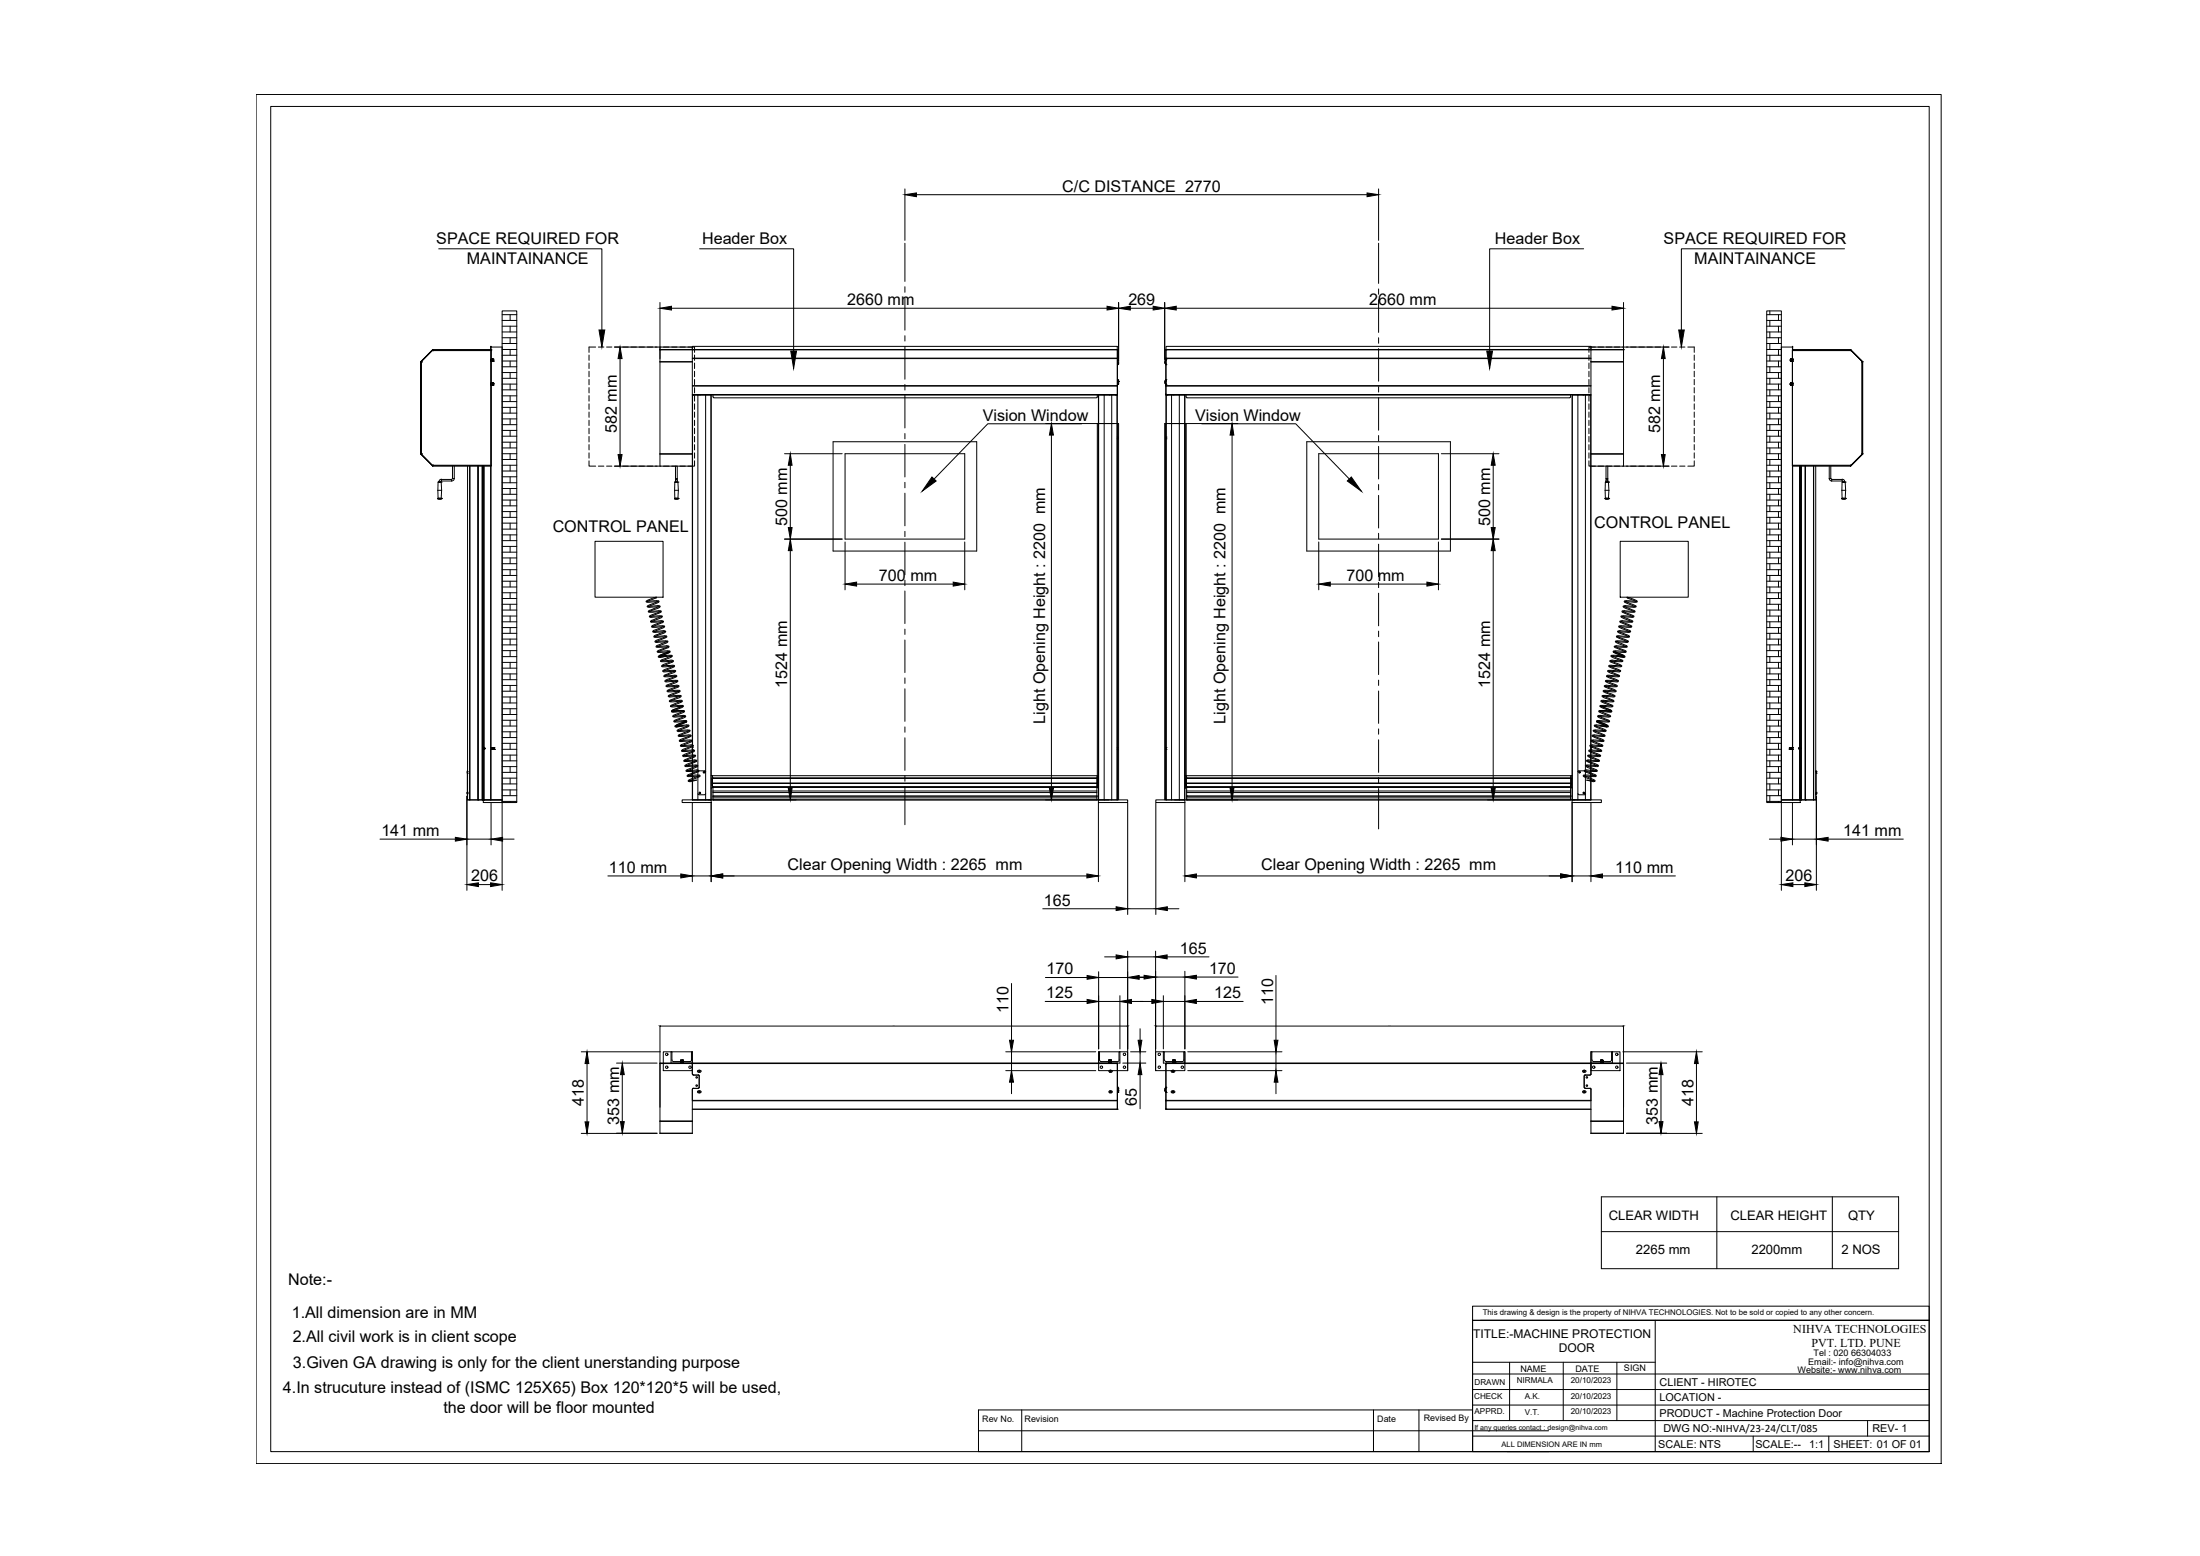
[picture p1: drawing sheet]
<svg xmlns="http://www.w3.org/2000/svg" width="420mm" height="297mm" viewBox="0 0 420 297" stroke-linecap="round" stroke-linejoin="round" font-family="sans-serif">
<!-- layer: 0 -->
<g fill="none" stroke="#000" stroke-width=".19">
<path d="M48.9 18h321.8v261.4h-321.8zM51.7 20.3h316.7v256.8h-316.7zM172.8 36.1v9.8M175 37.2h86.1M263.3 36.1v9.8M83.8 47.5h31.1v15.5M95.9 59.4h2.8v93.8h-2.8zM126 57.7v31.3M128.2 58.8h83.2M133.6 47.5h18v19.5M172.8 46.4v7.3M172.8 54.7v1.1"/>
<path d="M172.8 56.8v6.2M213.6 57.7v10.9M215.9 58.8h4.3M222.4 57.7v10.9M224.6 58.8h83.3M263.3 46.4v7.7M263.3 55.2v1M263.3 57.2v6.3M302.4 47.5h-17.9v19.5M310.1 57.7v31.3M337.4 59.4h2.8v93.8h-2.8zM338 59.4v.7"/>
<path d="M352.3 47.5h-31.2v15.5M80.4 69.1v17.6l2.2 2.3-2.2-2.3M80.4 69v.1M80.5 69.1h.1M80.5 69.1h-.2l.1 17.6M80.5 69.1v17.6M82.6 66.8l-2.2 2.2zM82.6 66.9h.1M82.6 66.8h11.2M82.6 66.9h11.2M82.6 66.8l-2.2 2.3M82.6 66.8v.1"/>
<path d="M82.7 66.8h.1M82.7 66.7h-.1M93.7 66.1l.1 .6-.1 .1zM93.7 66.3h2.2v86.4h-6.6v-63.8M93.7 66.7h.1M93.7 66.2h.1M93.7 66.7l-11 .1M93.8 68.9h.1M93.8 68.6h.1M93.8 73.5h.1M93.8 73.2h.1M93.8 66.8h.1"/>
<path d="M93.8 68.6v.3M93.8 73.2v.3M93.8 73.2v.2M93.8 68.9h.2M93.8 73.2h.2M93.8 73.5h.2M93.8 68.6h.4M93.8 66.8v85.9M93.8 68.6l.1 .3M93.8 73.2l.1 .2M93.8 73.2l.1 .3M93.8 73.4v.1"/>
<path d="M93.9 68.6h.1M93.9 68.9h.1M93.9 73.2h.1M93.9 73.5h.1M93.9 68.6v.3M93.9 73.2v.3M93.9 73.2v.2M93.9 68.6h.3M93.9 73.4v.1M93.9 68.6h-.1M93.9 73.4l-.1 .1M93.9 68.6l.1 .3"/>
<path d="M93.9 73.2l.1 .3M93.9 73.4l.1 .1M94 68.9h.1M94 68.6h.1M94 73.2h.1M94 73.5h.1M94 68.6v.3M94 73.2v.3M94 73.2v.2M94 73.4v.1M94 73.4l-.1 .1M94 68.6l.1 .3"/>
<path d="M94 73.2l.1 .3M94.1 68.9h.1M94.1 73.5h.1M94.1 73.2h.1M94.1 68.6v.3M94.1 73.2v.3M94.1 73.2l-.1 .3M94.1 68.9h-.1M94.1 68.6h.1M94.1 68.6l.1 .3M94.1 73.2l.1 .2M94.2 68.9h.1"/>
<path d="M94.2 68.6h.1M94.2 73.2h.1M94.2 68.6v.3M94.2 73.2v.2zM94.2 73.4h.1M94.2 73.2l-.1 .3M94.2 68.9h-.1M95.9 66.7h2.8M95.9 68.9h2.8M95.9 60.1h2.8M95.9 61.2h2.8M95.9 62.3h2.8"/>
<path d="M95.9 63.4h2.8M95.9 64.5h2.8M95.9 65.6h2.8M95.9 67.8h2.8M95.9 70h2.8M95.9 71.1h2.8M95.9 72.2h2.8M95.9 73.3h2.8M95.9 74.4h2.8M95.9 75.6h2.8M95.9 76.7h2.8M95.9 77.8h2.8"/>
<path d="M95.9 78.9h2.8M95.9 80h2.8M97.4 60.1v1.1M97.4 62.3v1.1M97.4 64.5v1.1M97.4 66.7v1.1M97.4 68.9v1.1M97.4 71.1v1.1M97.4 73.3v1.1M97.4 75.6v1.1M97.4 77.8v1.1M97.4 80v1.1"/>
<path d="M112.5 67.8v1M112.5 69.3v1.1M112.5 70.9v1M112.5 72.4v1M112.5 74v1M112.5 75.5v1.1M112.5 77.1v1M112.5 78.7v1M113.8 66.3h-1.3v1M114.3 66.3h1M115.8 66.3h1.1M117.3 66.3h14.9"/>
<path d="M118.4 68.5v18.3M126 66.8h.1M126 66.8h87.4M126 66.7h87.4M126 69h6.2M126 69.1h6.2M131.4 66.3h1.2v1M132.2 66.8h.1M132.2 66.2v86.5h81.2v-86.5M132.2 75.4h3.6v77.3M132.2 68.5h81.2M132.2 73.6h81.2"/>
<path d="M132.2 68.4h81.2M132.2 73.7h81.2M132.2 75.3h81.2M132.2 75.4h81.2M132.3 75.4v77.3M132.3 66.1h81M132.3 66.1v.1M132.4 75.4h.2M132.6 67.8v1M132.6 69.3v1.1M132.6 70.9v1M132.6 72.4v1"/>
<path d="M132.6 74v1M132.6 75.5v1.1M132.6 77.1v1M132.6 78.7v1M133.3 75.4v71.8M133.7 75.4h.1M134.8 75.4v77.3M135.8 75.4v77.3M136.2 75.4h73.4M136.2 75.4v.4M136.2 75.8l.1 .1M136.3 75.9h73.1"/>
<path d="M172.8 64.1v1M172.8 66.2v6.2M172.8 73.4v1.1M172.8 75.5v6.2M209.6 75.4v.4l-.2 .1M209.8 75.4v77.3M210.9 75.4v77.3M211.9 75.4h.1M212.3 75.4v77.3M213.1 75.4h.1M213.3 75.4v77.3M213.4 66.1v.1"/>
<path d="M213.4 66.8h.1M213.4 75.4h-3.6v77.3M213.4 68.5h.1M213.4 73.6h.1M213.4 66.8v8.4M213.4 68.6v1M213.4 72.5h.1M213.5 73.3h.1M213.5 72.6h.1M213.5 69.5h.1M213.5 68.8h.1M213.5 69.6h.1"/>
<path d="M213.5 68.7h.1M213.5 72.5h.1M213.5 73.4h.1M213.5 72.5l-.1 .9M213.5 72.6l.2 .2M213.5 68.7l.2 .2M213.5 72.9h.1M213.6 72.8h.1M213.6 69v.3M213.6 72.9v.2M213.7 73.1l-.2 .2M213.7 69.3l-.2 .2"/>
<path d="M222.4 72.9l.1 .3 .1 .1M222.4 69v.3l.2 .2M222.4 72.8h.1M222.6 72.9h.1M222.6 73.3h.1M222.6 72.6h.1M222.6 69.5h.1M222.6 68.8h.1M222.6 68.7h.1M222.6 68.7v.9M222.6 72.5v.9M222.6 72.6l-.2 .2"/>
<path d="M222.6 68.7l-.2 .2M222.6 68.6h.1M222.6 69.6h.1M222.6 73.4h.1M222.6 72.5h.1M222.6 68.4h81.2M222.6 73.7h81.2M222.6 68.5h.1M222.6 73.6h.1M222.6 66.8h.1M222.7 66.8h.1M222.7 66.2v86.5h81.1v-86.5"/>
<path d="M222.7 75.4h3.6l-.1 77.3M222.7 68.5h81.1M222.7 73.6h81.1M222.7 75.3h81.1M222.7 66.8h87.4M222.7 75.4h81.1M222.7 66.7h87.4M222.7 66.8v8.4M222.7 66.2h81.2M222.7 75.4v77.3M223 75.4h-.1M223 75.4h.1"/>
<path d="M223.7 75.4v77.3M224.2 75.4h.1M225.2 75.4v77.3M226.5 75.4h73.4M226.5 75.4v.4M226.5 75.8l.2 .1M226.7 75.9h73.1M263.3 64.5v1M263.3 66.5v6.3M263.3 73.8v1M263.3 75.9v6.2M299.9 75.4v.4l-.1 .1"/>
<path d="M300.3 75.4v77.3M301.3 75.4v77.3M302.4 75.4h.1M302.8 75.4v71.8M303.5 67.8v1M303.5 69.3v1.1M303.5 70.9v1M303.5 72.4v1M303.5 74v1M303.5 75.5v1.1M303.5 77.1v1M303.5 78.7v1"/>
<path d="M303.5 75.4h.2M303.8 75.4v77.3M303.8 66.8h.1M303.8 75.4h-3.6v77.3M303.8 69h6.3M303.8 69.1h6.3M303.8 66.3h15M304.7 66.3h-1.2v1M310.1 66.8h.1M317.7 68.5v18.3M319.2 66.3h1.1M320.8 66.3h1"/>
<path d="M322.3 66.3h1.3v1M323.6 67.8v1M323.6 69.3v1.1M323.6 70.9v1M323.6 72.4v1M323.6 74v1M323.6 75.5v1.1M323.6 77.1v1M323.6 78.7v1M337.4 66.7h2.8M337.4 68.9h2.8M337.4 60.1h2.8"/>
<path d="M337.4 61.2h2.8M337.4 62.3h2.8M337.4 63.4h2.8M337.4 64.5h2.8M337.4 65.6h2.8M337.4 67.8h2.8M337.4 70h2.8M337.4 71.1h2.8M337.4 72.2h2.8M337.4 73.3h2.8M337.4 74.4h2.8M337.4 75.6h2.8"/>
<path d="M337.4 76.7h2.8M337.4 77.8h2.8M337.4 78.9h2.8M337.4 80h2.8M338 61.2v1.1M338 63.4v1.1M338 65.6v1.1M338 67.8v1.1M338 70v1.1M338 72.2v1.1M338 74.4v1.2M338 76.7v1.1"/>
<path d="M338 78.9v1.1M339.7 60.1v1.1M339.7 62.3v1.1M339.7 64.5v1.1M339.7 66.7v1.1M339.7 68.9v1.1M339.7 71.1v1.1M339.7 73.3v1.1M339.7 75.6v1.1M339.7 77.8v1.1M339.7 80v1.1M341.9 68.9h.1"/>
<path d="M341.9 68.6h.1M341.9 73.5h.1M341.9 73.2h.1M341.9 68.6v.3M341.9 73.2v.2M341.9 73.4h.1M341.9 73.2v.3M341.9 68.9h.4M341.9 73.4l.1 .1M341.9 73.5h.4M342 68.9h.1M342 68.6h.1"/>
<path d="M342 73.5h.1M342 73.2h.1M342 68.6l-.1 .3M342 68.6v.3M342 73.2v.3M342 73.2l-.1 .2M342 73.4v.1M342 68.9h-.1M342 73.2h.3M342.1 68.6h.1M342.1 68.6l-.1 .3M342.1 73.2l-.1 .3"/>
<path d="M342.1 73.2l-.1 .2M342.1 68.6h-.1M342.1 73.2h.1M342.1 68.9h.1M342.1 73.5h.1M342.1 68.6v.3M342.1 73.2v.3M342.1 73.2v.2M342.1 68.6h.2M342.1 68.9h-.1M342.2 68.9h.1M342.2 68.6h.1"/>
<path d="M342.2 73.5h.1M342.2 73.2h.1M342.2 68.6v.3M342.2 68.6l-.1 .3M342.2 73.2l-.1 .3M342.2 73.2v.3M342.2 68.6h-.1M342.2 68.9h-.1M342.3 68.9h.1M342.3 68.6h.1M342.3 73.5h.1M342.3 73.2h.1"/>
<path d="M342.3 68.6v.3M342.3 68.6l-.1 .3M342.3 73.2l-.1 .3M342.3 73.2v.3M342.3 73.2h-.1M342.3 66.8h.1M342.3 66.7l.1 .1M342.3 66.7h.1M342.3 66.7v-.6l.1 .6M342.3 66.8h11.1M342.3 66.8v85.9M342.3 66.2h.1"/>
<path d="M342.3 66.9h11.1M342.4 66.7v.1M342.4 66.3h-2.2v86.4h6.6v-63.8M342.4 66.8h11M353.4 66.9h.1M353.4 66.8l2.3 2.2M353.4 66.8l2.3 2.3v17.6M353.4 66.8v.1M353.4 66.8h.1M353.4 66.7h.1M355.6 69.1h.1M355.6 69.1v17.6"/>
<path d="M355.7 69v.1M355.7 69.1v17.5M355.8 69v.1M80.4 86.6h.1M80.4 86.7h.1M80.4 86.7l2.2 2.2M80.5 86.7h.1M82.6 88.8h.1M82.6 88.9h11.2M82.6 88.8h11.2M82.6 88.8v.1M83.6 95.2h.1"/>
<path d="M83.6 95.1h.7M83.6 93.6h.7M83.6 93.6l.1 1.5h.6M83.6 95.2h.7M83.6 95.2l.3 .1 .4-.1M83.7 92h.1M83.7 95.1h.1M83.7 92h.6M83.8 92h.3M84.3 92h.1M84.3 95.1h.1M84.3 92h-.6l-.1 1.6"/>
<path d="M84.3 92v1.6M84.3 95.2h.1M84.3 91.5h1.9v.3h-1.9zM84.3 91.5h-.2l-.3 .5M84.3 91.8l-.1 .2M84.3 93.6v1.5M84.4 95.2h.1M86.4 91.3l-.1 .2M86.4 91.4h.4M86.4 88.9v2.5M86.8 91.3l-.3 .5h-.2M86.8 88.9v2.5"/>
<path d="M89.7 88.9v63.8M89.8 88.9v63.8M91.3 88.9v63.8M92.1 88.9v63.8M92.2 88.9v63.8M92.4 88.9v53.8M93.7 88.9v63.8M95.9 86.6h2.8M95.9 88.8h2.8M95.9 81.1h2.8M95.9 82.2h2.8M95.9 83.3h2.8"/>
<path d="M95.9 84.4h2.8M95.9 85.5h2.8M95.9 87.7h2.8M95.9 89.9h2.8M95.9 91h2.8M95.9 92.2h2.8M95.9 93.3h2.8M95.9 94.4h2.8M95.9 95.5h2.8M95.9 96.6h2.8M95.9 97.7h2.8M95.9 98.8h2.8"/>
<path d="M95.9 99.9h2.8M97.4 82.2v1.1M97.4 84.4v1.1M97.4 86.6v1.1M97.4 88.8v1.1M97.4 91v1.2M97.4 93.3v1.1M97.4 95.5v1.1M97.4 97.7v1.1M97.4 99.9v1.1M112.5 88v1h1.3M112.5 80.2v1"/>
<path d="M112.5 81.7v1.1M112.5 83.3v1.1M112.5 84.9v1M112.5 86.4v1.1M114.3 89h1M115.8 89h1.1M117.3 89h14.9M126 86.6h6.2M126 86.7h6.2M128.8 95.2h.1M128.8 95.1h.7M128.8 93.6h.8"/>
<path d="M128.8 93.6l.1 1.5h.6M128.8 95.2h.8M128.9 95.2l.2 .1 .4-.1M128.9 92h.1M128.9 92h.6M128.9 92l-.1 1.6M128.9 95.1h.1M129 92h.3M129 91.4h.3M129 89v3M129 91.7l.2-.2 .1 .2M129.3 89v3"/>
<path d="M129.5 92h.1M129.5 95.1h.1M129.5 92l.1 1.6M129.5 95.2h.1M129.6 93.6l-.1 1.5M129.6 95.2h.1M132.6 88v1h-1.2M132.6 80.2v1M132.6 81.7v1.1M132.6 83.3v1.1M132.6 84.9v1M132.6 86.4v1.1"/>
<path d="M149.8 86.6h11M150.9 88.8v11.9M159.1 84.3h27.4v20.9h-27.4zM161.4 86.6h22.8v16.3h-22.8zM172.8 82.8v1M172.8 84.8v6.3M172.8 92.1v1M172.8 94.1v6.3M199.7 80.9h13.9v71.8M200.8 83.1v67.4M206.6 80.9h-17.9l-10.3 10.5M209.6 80.9v69.4"/>
<path d="M209.7 80.9l.1 69.6M213.3 80.9h.1M213.4 83.4h.1M213.4 83.8h.1M213.4 83.4v.4M213.5 80.9v71.8M222.6 80.9v71.8M222.7 83.4h.1M222.7 83.8h.1M222.7 80.9h.1M226.4 80.9l-.1 69.6M226.5 80.9v69.4"/>
<path d="M229.5 80.9h18l10.2 10.5M235.3 83.1v67.4M236.4 80.9h-14v71.8M249.6 84.3h27.4v20.9h-27.4zM251.9 86.6h22.8v16.3h-22.8zM263.3 83.1v1.1M263.3 85.2v6.2M263.3 92.5v1M263.3 94.6v6.2M275.3 86.6h11M285.2 88.8v11.9M303.5 88v1h1.2"/>
<path d="M303.5 80.2v1M303.5 81.7v1.1M303.5 83.3v1.1M303.5 84.9v1M303.5 86.4v1.1M303.8 86.6h6.3M303.8 86.7h6.3M303.8 89h15M306.5 95.2h.1M306.5 95.1h.7M306.5 93.6l.1 1.5M306.5 95.2h.8"/>
<path d="M306.5 93.6h.8M306.6 95.2l.2 .1 .4-.1M306.6 95.1h.6M306.6 92h.1M306.6 95.1h.1M306.6 92h.6M306.7 89v3M306.7 92h.4M306.7 91.4h.4M306.8 91.7l.1-.2 .2 .2M307.1 89v3M307.2 92h.1"/>
<path d="M307.2 95.1h.1M307.2 92l.1 1.6M307.2 92h-.6l-.1 1.6M307.2 95.2h.1M307.3 93.6l-.1 1.5M307.3 95.2h.1M319.2 89h1.1M320.8 89h1M323.6 88v1h-1.3M323.6 80.2v1M323.6 81.7v1.1M323.6 83.3v1.1"/>
<path d="M323.6 84.9v1M323.6 86.4v1.1M337.4 86.6h2.8M337.4 88.8h2.8M337.4 81.1h2.8M337.4 82.2h2.8M337.4 83.3h2.8M337.4 84.4h2.8M337.4 85.5h2.8M337.4 87.7h2.8M337.4 89.9h2.8M337.4 91h2.8"/>
<path d="M337.4 92.2h2.8M337.4 93.3h2.8M337.4 94.4h2.8M337.4 95.5h2.8M337.4 96.6h2.8M337.4 97.7h2.8M337.4 98.8h2.8M337.4 99.9h2.8M338 81.1v1.1M338 83.3v1.1M338 85.5v1.1M338 87.7v1.1"/>
<path d="M338 89.9v1.1M338 92.2v1.1M338 94.4v1.1M338 96.6v1.1M338 98.8v1.1M339.7 82.2v1.1M339.7 84.4v1.1M339.7 86.6v1.1M339.7 88.8v1.1M339.7 91v1.2M339.7 93.3v1.1M339.7 95.5v1.1"/>
<path d="M339.7 97.7v1.1M339.7 99.9v1.1M342.3 88.9h11.1M342.3 88.8h11.1M342.4 88.9v63.8M343.7 88.9v53.8M343.9 88.9v63.8M344 88.9v63.8M344.8 88.9v63.8M346.3 88.9v63.8M346.4 88.9v63.8M349.3 91.3l.3 .5h.2"/>
<path d="M349.3 88.9v2.5M349.6 88.9v2.5h-.3M349.7 91.3l.1 .2M349.8 91.5h2v.3h-2zM351.8 95.2h.1M351.8 95.1h.6M351.8 93.6h.7M351.8 93.6v1.5h.6M351.8 95.2h.7M351.8 95.2l.2 .1 .5-.1M351.8 91.5l.4 .2 .1 .3M351.8 91.8l.2 .2"/>
<path d="M351.8 92h.1M351.8 95.1h.1M351.8 92h.6M351.9 92h.4M352.4 92h.1M352.4 95.1h.1M352.4 92h-.6v1.6M352.4 92l.1 1.6M352.4 95.2h.1M352.5 93.6l-.1 1.5M352.5 95.2h.1M353.4 88.8h.1"/>
<path d="M353.4 88.8v.1M355.6 86.7h.1M355.7 86.6h.1M355.7 86.7l-2.3 2.2M355.8 86.6v.1M95.9 101h2.8M95.9 102.1h2.8M95.9 103.2h2.8M95.9 104.3h2.8M95.9 105.4h2.8M95.9 106.5h2.8M95.9 107.6h2.8"/>
<path d="M95.9 108.8h2.8M95.9 109.9h2.8M95.9 111h2.8M95.9 112.1h2.8M95.9 113.2h2.8M95.9 114.3h2.8M95.9 115.4h2.8M95.9 116.5h2.8M95.9 117.6h2.8M95.9 118.7h2.8M95.9 119.8h2.8M97.4 102.1v1.1"/>
<path d="M97.4 104.3v1.1M97.4 106.5v1.1M97.4 108.8v1.1M97.4 111v1.1M97.4 113.2v1.1M97.4 115.4v1.1M97.4 117.6v1.1M97.4 119.8v1.1M113.6 103.3h13v10.7h-13zM123.4 114.8l1.9-.8v.1l-1.8 .7 2.2-.1 .2 .1-.4 .3-1.7 .6 1.8-.1 .5 .1-.4 .4-1.6 .7-.1-.1 2.2-.1 .1 .1-.3 .3-1.8 .6h2.2l.1 .1-.3 .3-1.8 .6 1.9-.1 .4 .1-.2 .3-1.9 .6h2.2l.1 .1-.3 .3-1.8 .6 1.9-.1 .4 .1-.3 .4-1.7 .6h-.1l2.3-.1 .1 .2-.4 .2-1.8 .6h2.3l.1 .1-.4 .3-1.8 .6h2.3l-.1 .3-1.9 .6h2.2v.2l-.3 .2-1.7 .6 1.4-.1-1.2 .3-.4-.1 .6-.4 1.5-.5h-2.2l-.1-.1 .2-.2 1.9-.7h-2.3l.1-.3 2-.7-1.5 .1a.6 .6 0 0 1-.8-.1l2.1-1-2.3 .1 .1-.3 2-.8-1.9 .2h-.4l.1-.3 2-.7h-2.3v-.2l.4-.2 1.6-.6h-2.2l.1-.3 1.9-.7-1.5 .1a.6 .6 0 0 1-.8-.1l.4-.3 1.7-.6-2.1 .1-.2-.1 .2-.3 1.9-.8-1.8 .3-.5-.1 .2-.3 1.9-.8-1.7 .2h-.4zM125.2 114l.1 .1M149.8 102.9h11"/>
<path d="M150.9 105.1v45.4M161.4 103.5v9.1M163.6 111.5h18.4M172.8 101.4v1M172.8 103.5v6.2M172.8 110.7v1.1M172.8 112.8v6.2M184.2 103.5v9.1M251.9 103.5v9.1M254.1 111.5h18.4M263.3 101.8v1.1M263.3 103.9v6.2"/>
<path d="M263.3 111.2v1M263.3 113.2v6.3M274.7 103.5v9.1M275.3 102.9h11M285.2 105.1v45.4M309.4 103.3h13v10.7h-13zM310.7 114l1.6 .6 .4 .3h-2.3l1.4 .5 .7 .4-.4 .2-2-.2 2 .7 .2 .3-.2 .1-2.2-.1 2.2 .8-.3 .3-2.1-.1 2.1 .8-.2 .2-2.1-.1 2.1 .8v.2l-.2 .1-2.1-.1 2.1 .8v.2h-.4l-1.9-.1 2.1 .9-.2 .2-2.1-.1 2.1 .8-.2 .2h-2.1l1.9 .6 .2 .2-.2 .2-2.1-.1 2.1 .8-.2 .2h-2.2l.1-.1 2 .9v.2h-.3l-1.2-.3 1.4 .2-2-.9-.1-.1 .1-.2h.8l1.4 .2-1.9-.7-.2-.3 .5-.1 1.8 .1-1.6-.5-.5-.4 .2-.2h.7l1.4 .2-2.1-.9 .2-.2 2.1 .1-2.1-.9 .3-.2 2 .2-2.1-1 .2-.1 2.2 .1-2.2-.9 .3-.2 2.1 .2-2.1-1 .1-.1 2.2 .1-2.1-.9 .1-.2 2.2 .2-2.1-1 .3-.2 2 .2-2-.8-.1-.2 .2-.1 2.1 .2-1.8-.8zM310.9 114l-.1 .1M337.4 101h2.8M337.4 102.1h2.8M337.4 103.2h2.8M337.4 104.3h2.8"/>
<path d="M337.4 105.4h2.8M337.4 106.5h2.8M337.4 107.6h2.8M337.4 108.8h2.8M337.4 109.9h2.8M337.4 111h2.8M337.4 112.1h2.8M337.4 113.2h2.8M337.4 114.3h2.8M337.4 115.4h2.8M337.4 116.5h2.8M337.4 117.6h2.8"/>
<path d="M337.4 118.7h2.8M337.4 119.8h2.8M338 101v1.1M338 103.2v1.1M338 105.4v1.1M338 107.6v1.2M338 109.9v1.1M338 112.1v1.1M338 114.3v1.1M338 116.5v1.1M338 118.7v1.1M339.7 102.1v1.1"/>
<path d="M339.7 104.3v1.1M339.7 106.5v1.1M339.7 108.8v1.1M339.7 111v1.1M339.7 113.2v1.1M339.7 115.4v1.1M339.7 117.6v1.1M339.7 119.8v1.1M95.9 120.9h2.8M95.9 122h2.8M95.9 123.1h2.8M95.9 124.2h2.8"/>
<path d="M95.9 125.3h2.8M95.9 126.4h2.8M95.9 127.6h2.8M95.9 128.7h2.8M95.9 129.8h2.8M95.9 130.9h2.8M95.9 132h2.8M95.9 133.1h2.8M95.9 134.2h2.8M95.9 135.3h2.8M95.9 136.4h2.8M95.9 137.5h2.8"/>
<path d="M95.9 138.6h2.8M95.9 139.7h2.8M97.4 122v1.1M97.4 124.2v1.1M97.4 126.4v1.2M97.4 128.7v1.1M97.4 130.9v1.1M97.4 133.1v1.1M97.4 135.3v1.1M97.4 137.5v1.1M97.4 139.7v1.1M127.7 124.5h.2"/>
<path d="M127.9 124.5l-1.8 .7 2.2-.1 .1 .2-.3 .2-1.8 .7 2.1-.2 .2 .2-2 1-.1-.1 2.2-.1 .1 .2-.3 .2-1.8 .7 2.2-.1 .1 .1-.5 .4-1.5 .6-.1-.1 2.2-.1 .2 .2-2.2 .9 2.2-.1 .2 .1-.4 .3-1.7 .6 2-.1 .3 .2-2.1 1v-.1l2.2-.1 .1 .2-.3 .2-1.8 .6h2.3l-.3 .4-1.7 .7-.1-.1 2.2-.1 .1 .1-.3 .3-1.8 .6h2.2l.1 .1-.3 .3-1.8 .6h.2M127.9 124.5v-.1l-.5 .1-1.4 .6-.1 .1 .2 .2 2.1-.2-1.9 .8-.2 .2 .2 .1 2.2-.1-1.7 .6-.5 .4 .2 .1 2.2-.1-1.7 .6-.5 .3a.6 .6 0 0 0 .9 .1l1.5-.1-2 .8-.1 .3 2.3-.1-1.7 .6-.4 .3a.6 .6 0 0 0 .8 .1l1.5-.1-1.9 .8-.2 .3 2.3-.1-1.7 .6-.4 .2v.2h2.3l-1.7 .6-.4 .3a.6 .6 0 0 0 .8 .1l1.5-.2-1.9 .8-.1 .3h2.2l-2 .8v.2l2.3-.1M129.2 138.4l1.8-.7 .1 .1-1.8 .7 2.2-.1 .1 .1-.4 .3-1.7 .6h2.3l-.3 .4-1.7 .7-.1-.1 2.2-.1 .1 .1-.3 .3-1.8 .7 2.2-.1 .1 .1-.3 .3-1.8 .6 1.9-.1 .4 .1-.1 .3-1.9 .7h-.1l2.2-.1 .1 .1-.3 .3-1.8 .6h2.4l-.4 .4-1.7 .6h-.1l2.2-.1 .2 .1-.1 .2-2 .7h2.2v.2l-.3 .2-1.7 .6h2.2l-.1 .3-1.8 .7-.1-.1h2.3v.3l-2.1 .7 1.4-.1-1.2 .3-.4-.1 .7-.4 1.4-.5h-2.2l-.1-.1 .3-.2 1.8-.7h-2.3l.2-.3 1.9-.7-1.5 .1a.6 .6 0 0 1-.8-.1l.4-.3 1.7-.6h-2.3l.2-.3 1.9-.8-1.5 .2a.6 .6 0 0 1-.8-.1l.4-.3 1.7-.6h-2.3v-.1l.4-.3 1.7-.6-2.3 .1 .1-.3 2-.8-1.6 .1a.6 .6 0 0 1-.8-.1l.4-.3 1.7-.6h-2.2l.1-.2 1.9-.9-1.5 .2a.6 .6 0 0 1-.8-.1l2.1-1-2.1 .2-.2-.1zM130.4 134.8l-1.9 .7-.3 .3 .4 .1 1.3-.3-1.3 .1M130.4 134.8l-1.7 .7-.5 .3 .8 .1 1.6-.1-1.9 .7-.2 .2 .4 .2 1.9-.2-1.9 .8-.2 .3h.6l1.7-.1-.5 .2a2.15 2.15 0 0 0-1.6 .8l.4 .1 1.2-.3-1.5 .1 2.1-.8 .1-.1-.5-.2-1.8 .2 1.7-.7 .4-.3-.5-.1-1.8 .2 1.7-.7 .3-.3-.1-.2-2 .1M130.4 134.8l-.2 .1M130.9 137.8h.1M172.8 120.1v1M172.8 122.2v6.2M172.8 129.4v1.1M172.8 131.5v6.2M172.8 138.8v1"/>
<path d="M263.3 120.5v1M263.3 122.6v6.2M263.3 129.8v1.1M263.3 131.9v6.2M263.3 139.1v1.1M305 137.7l1.6 .6 .4 .3h-2.4l1.4 .5 .8 .4-.3 .2-2.1-.2 2 .8 .1 .2-.2 .1-2.1-.1 1.4 .5 .7 .4a.57 .57 0 0 1-.7 .1h-1.6l2 .7 .1 .3-2.3-.1 1.7 .6 .4 .3v.1h-2.3l1.4 .4 .7 .5a.57 .57 0 0 1-.8 .1l-1.5-.1 1.9 .7 .1 .3h-2.2l1.7 .6 .3 .2v.2h-2.2l1.9 .6 .1 .3h-2.3l1.9 .7 .3 .2-.2 .2-2.2-.1 .6 .1a2.33 2.33 0 0 1 1.5 .8l-.3 .1-1.3-.3 1.5 .2-1.8-.7-.3-.3 .1-.1h.7l1.5 .1-1.9-.7-.2-.3 .4-.1 1.9 .2-1.8-.7-.3-.3 .1-.1h.8l1.4 .1-2.1-.9 .1-.2 2.2 .1-2.1-.9 .1-.2 2.2 .2-2.1-1 .1-.1 2.2 .1-2.1-.9 .3-.2 2.1 .2-2.2-1 .2-.1 2.2 .1-2.1-.9 .1-.2 2.2 .2-2.1-1 .1-.1 2.2 .1-2-.8-.1-.2 .1-.1 2.2 .2-1.8-.8zM305.2 137.8h-.2M305.7 134.8l1.9 .7 .2 .3-.3 .1-1.3-.3 1.3 .1M305.7 134.8l1.7 .7 .4 .3-.7 .1-1.6-.1 1.9 .7 .2 .2-.5 .2-1.8-.2 2.1 .9-.1 .2h-2.2l.5 .1a2.15 2.15 0 0 1 1.6 .8l-.4 .1-1.2-.3 1.4 .2-1.8-.7-.3-.3 .5-.2 1.8 .2-1.5-.6-.6-.4 .5-.1 1.8 .2-2-.9-.1-.1 .1-.2 2.1 .1M305.7 134.8l.2 .1M308.2 124.5l1.8 .8-1.5-.2h-.7l-.1 .2 2.1 .9-1.9-.2-.4 .1-.1 .1 2.2 1-1.9-.2h-.4l-.1 .2 2.1 .9-1.4-.1h-.7l-.2 .1 2.1 1-2.1-.2-.2 .2 2.1 .9-1.4-.1h-.7l-.2 .1 2.1 1-1.9-.2-.4 .1v.1l2.1 1-1.4-.2h-.8l-.1 .2 2.1 .9-1.5-.1h-.8l.5 .5 1.6 .6-1.9-.2-.5 .1 .1 .2 2.1 .8-1.5-.1h-.7l-.2 .1 .6 .4 1.6 .6-.2-.1M308.2 124.5v-.1l1.9 .7v.2l-.2 .1-2.1-.1 2 .7 .1 .2-.2 .1-2.1-.1 1.7 .6 .4 .4-.2 .1-2.1-.1 1.4 .5 .7 .4-.2 .2-2.1-.2 1.9 .8 .2 .2-.2 .1-2.1-.1 1.4 .5 .7 .4-.2 .2-2.1-.1 1.9 .7 .2 .2-.2 .1-2.2-.1 1.7 .6 .5 .4-.2 .1-2.2-.1 1.4 .5 .8 .4-.3 .2-2.1-.2 2 .7 .1 .3-.2 .1-2.1-.1 1.9 .7 .2 .2-.6 .2-1.7-.2"/>
<path d="M308.3 124.5h-.1M337.4 120.9h2.8M337.4 122h2.8M337.4 123.1h2.8M337.4 124.2h2.8M337.4 125.3h2.8M337.4 126.4h2.8M337.4 127.6h2.8M337.4 128.7h2.8M337.4 129.8h2.8M337.4 130.9h2.8M337.4 132h2.8"/>
<path d="M337.4 133.1h2.8M337.4 134.2h2.8M337.4 135.3h2.8M337.4 136.4h2.8M337.4 137.5h2.8M337.4 138.6h2.8M337.4 139.7h2.8M338 120.9v1.1M338 123.1v1.1M338 125.3v1.1M338 127.6v1.1M338 129.8v1.1"/>
<path d="M338 132v1.1M338 134.2v1.1M338 136.4v1.1M338 138.6v1.1M339.7 122v1.1M339.7 124.2v1.1M339.7 126.4v1.2M339.7 128.7v1.1M339.7 130.9v1.1M339.7 133.1v1.1M339.7 135.3v1.1M339.7 137.5v1.1"/>
<path d="M339.7 139.7v1.1M89.2 151.3v.1M89.2 152v18M89.2 151.4l.1 .1M89.2 147.5l.1 .1M89.3 151.5h.1M89.3 151.3h.1M89.3 147.3l-.1 .1M89.3 147.6h.1M89.3 147.3h.1M89.3 151.6h.1M89.3 151.3h-.1"/>
<path d="M89.3 147.2v4.5M91.3 152.7h.1M92.1 152.7h.1M92.3 152.7h3.6v.5h-3.6zM92.3 142.8h.1M92.3 142.9h.1M92.4 152.7h.1M92.4 143h.1M92.4 142.8h.1M92.4 143.1v9.6M92.5 143h.1M92.5 142.9h.1"/>
<path d="M92.5 142.9v.1M93.8 142.7h.1M93.8 143h.1M93.8 153.2v8.1M93.9 143h.1M93.9 142.7h.1M94 143h.1M94 142.7h.1M94.1 143h.1M94.1 142.7h.1M94.1 142.7h.3v.3M94.2 143h.1"/>
<path d="M94.2 142.7h.1M94.3 143h.1M94.3 142.7h.1M94.4 143h.1M95.9 148.5h2.8M95.9 143h2.8M95.9 140.8h2.8M95.9 141.9h2.8M95.9 144.1h2.8M95.9 145.2h2.8M95.9 146.3h2.8M95.9 147.4h2.8"/>
<path d="M95.9 149.6h2.8M95.9 150.8h2.8M95.9 151.9h2.8M95.9 153h2.8M95.9 153.2v16.8M97.4 141.9v1.1M97.4 144.1v1.1M97.4 146.3v1.1M97.4 148.5v1.1M97.4 150.8v1.1M97.4 153v.2M130.3 152.7h5.5v.5h-5.5z"/>
<path d="M132.2 143.1h.1M132.2 142.7h.1M132.2 153.2v15.1M133.3 147.3v5.4M133.3 151.5l.2 .2M133.3 147.3l.1-.1h1.2l.2 .1M133.4 151.7h1.2M133.6 151.4h.1M133.7 151.4h-.1M133.7 151.4h.1M134.4 147.4l.1 .1M134.4 147.4h.1"/>
<path d="M134.5 147.5h.1M134.8 151.5l-.2 .2M135.8 148h.1M135.8 150.5h.1M135.8 153.2v15.1M135.9 148l.2 .2M136.1 150.2h.1M136.1 148.6h.1M136.1 148.5h.1M136.1 150.3l-.2 .1M136.1 150.2h73.4M136.1 149.6h73.4"/>
<path d="M136.1 149.5h73.4M136.1 149.9h-.2v-1.3h73.7v1.3h-.1M136.1 148.5h73.4M136.2 150.2h.1M136.2 152h.1M136.2 152.7h.1M136.2 152.3h73.3M136.2 151h73.3M136.2 150.3h73.3M136.2 151.3h73.3M136.2 152h73.3M136.2 150.2v2.5"/>
<path d="M172.8 140.8v6.3M172.8 148.1v1M172.8 150.2v7.2M209.5 150.2h.1M209.5 152h.1M209.5 152.7h.1M209.5 150.2v2.5M209.5 148.6h.1M209.5 148.5h.1M209.5 150.2v-2.1h-73.4v2.2M209.6 150.3l.2 .1M209.8 148l-.2 .2"/>
<path d="M209.8 152.7h5.6v.5h-5.6zM209.8 153.2v15.1M213.4 142.7h.1M213.4 143.1h.1M213.4 142.7v.4M215.4 153.2v21.4M220.7 152.7h5.6v.5h-5.6zM220.7 153.2v21.4M222.7 142.7h.1M222.7 143.1h.1M226.3 153.2v15.1M226.3 148h.1"/>
<path d="M226.4 148l.1 .2M226.5 150.2h.1M226.5 148.6h.1M226.5 148.5h.1M226.5 150.3l-.1 .1M226.5 150.2h73.5M226.5 149.6h73.5M226.5 149.5h73.5M226.5 148.1h73.5v2.1M226.5 149.9h-.1v-1.3h73.7v1.3h-.1M226.5 148.5h73.5M226.6 150.2h.1"/>
<path d="M226.6 152h.1M226.6 152.7h.1M226.6 152.3h73.3M226.6 151h73.3M226.6 150.2v2.5M226.6 150.3h73.3M226.6 151.3h73.3M226.6 152h73.3M263.3 141.2v6.2M263.3 148.5v1M263.3 150.5v7.7M299.9 150.2h.1"/>
<path d="M299.9 152h.1M299.9 152.7h.1M299.9 150.2v2.5M300 150.2h.1M300 148.6h.1M300 148.5h.1M300 148.2v.4M300 149.9v.4M300.1 150.3l.1 .1M300.2 148h.1M300.2 150.5h.1M300.2 148l-.1 .2"/>
<path d="M300.2 152.7h5.6v.5h-5.6zM300.2 153.2v15.1M301.4 151.5l.1 .2M301.4 147.3l.1-.1h1.2l.1 .1M301.5 151.7h1.2M301.6 147.4h.1M301.7 147.4l-.1 .1zM302.4 151.4h.1M302.4 151.3h.1M302.4 151.3v.1M302.5 151.3v.1M302.8 147.3v5.4"/>
<path d="M302.8 151.5l-.1 .2M303.8 143.1h.1M303.8 142.7h.1M303.8 153.2v15.1M303.9 142.7v.4M337.4 148.5h2.8M337.4 143h2.8M337.4 140.8h2.8M337.4 141.9h2.8M337.4 144.1h2.8M337.4 145.2h2.8M337.4 146.3h2.8"/>
<path d="M337.4 147.4h2.8M337.4 149.6h2.8M337.4 150.8h2.8M337.4 151.9h2.8M337.4 153h2.8M338 140.8v1.1M338 143v1.1M338 145.2v1.1M338 147.4v1.1M338 149.6v1.2M338 151.9v1.1M339.7 141.9v1.1"/>
<path d="M339.7 144.1v1.1M339.7 146.3v1.1M339.7 148.5v1.1M339.7 150.8v1.1M339.7 153v.2M340.2 152.7h3.6v.5h-3.6zM340.2 153.2v16.8M341.7 143h.1M341.7 142.7h.1M341.7 143h.2M341.7 142.7v.3M341.8 143h.1"/>
<path d="M341.8 142.7h.1M341.9 143h.1M341.9 142.7h.1M342 143h.1M342 142.7h.1M342.1 142.7h.1M342.1 143h.1M342.2 143h.1M342.2 142.7h.1M342.3 143h.1M342.3 142.7h.1M342.3 153.2v8.1"/>
<path d="M343.6 143h.1M343.6 142.9h.1M343.6 142.9v.1M343.7 152.7h.1M343.7 143h.1M343.7 142.8h.1M343.7 143.1v9.6M343.8 142.9h-.2M343.8 142.8h.1M343.8 142.9h.1M343.9 152.7h.1M344.8 152.7h.1"/>
<path d="M346.8 147.2v4.5M346.8 147.3h.1M346.8 151.6h.1M346.9 151.5h.1M346.9 151.3h.1M346.9 147.6h.1M346.9 147.3h.1M346.9 147.3v.1M346.9 151.3v.1M346.9 152v18M346.9 151.4v.1M346.9 147.5v.1"/>
<path d="M72.6 160.2h14.4M89.2 160.2h4.6M91.4 168.9h2.3M96 160.2h2.2M116.1 167.2h13.9M132.2 167.2h3.6M138 167.2h69.6M199.2 173.5h14M215.4 173.5h5.3M222.9 173.5h2.2M228.5 167.2h69.5M300.2 167.2h3.6"/>
<path d="M306 167.2h14M337.9 160.2h2.2M342.3 160.2h4.6M342.4 168.9h2.3M349.1 160.2h14.4M126 195.8v20.6h6.2v-8.5M126.1 195.9h89.2M193.2 187.7v10.9M199.6 191.2h8M199.7 186.6h7.9M209.8 191.2h4.1M209.8 185.5v14.7"/>
<path d="M209.8 186.6h5.6M211 182.7h2.2M213.9 190.1v10.1M215.4 181.6v22.8M215.4 182.7h5.3M216.1 191.2h3.9M216.3 186.5h2.2M217.6 186.6h2.2M217.7 196.4v2.2M220.7 181.6v22.8M220.7 186.5h5.6M220.8 195.9h89.2"/>
<path d="M222.2 190.1v10.1M222.2 191.2h4.1M222.9 182.7h8M226.3 185.4v14.8M228.5 191.2h8.9M228.5 186.5h7.9M243.7 186.2v12.4M310.1 195.8v20.6h-6.3v-8.5l-.1-.2M111 216.4h14.5M111 200.8h15.1M112.1 203v11.2M117.7 202.9h7.8"/>
<path d="M117.7 216.3h7.8M118.8 205.1v9M126 203h87.4M126 214h6.2M126 214.1h6.2M126 216.3h6.2M126.7 200.8h5.5v3.6h-5.5zM130 202.6h.1M130 202.7h.1M130 202.8h.1M130 202.9h.1M130 202.4h.1"/>
<path d="M130 202.5h.1M130.1 202.5h.1M130.1 202.5h.3M130.1 202.9h-.1M130.1 202.5l-.1 .1M130.2 202.6h.1M130.2 202.6h.2M130.3 202.5h.1M130.3 202.4h.1M130.3 202.4h-.3v.5M130.4 202.7h.1M130.4 202.6h.1"/>
<path d="M130.4 202.9h.1M130.4 202.8h.1M130.4 202.5h.1M130.4 202.4h.1M130.4 202.5v.1M130.4 202.7v.2M132.1 200.9v1.5M132.1 202.3l-.3 .3h-3.3l-.2-.3v-1.4l-.1-.1v2.1M132.1 200.9l.1-.1v4.3M132.2 210.1h81.2M132.2 211.8h81.2M132.3 205l.1 .2h1"/>
<path d="M132.3 202.9v.1M132.4 207.7l-.1 .2M133.3 204.7h.1M133.3 204.4h.1M133.3 208.6h.1M133.3 208.3h.1M133.3 204.3l-.1 .2 .1 .1M133.3 208.3l-.1 .1 .1 .2M133.4 207.8h-1l-.1 .1M133.4 204.6h.3M133.4 204.3h.3M133.4 208.3h.3"/>
<path d="M133.4 208.6h.3M133.4 208.4v.1M133.5 205.4l-.1-.2 .1 .1v2.3l-.1 .1M133.7 204.7h.1M133.7 204.4h.1M133.7 208.6h.1M133.7 208.3h.1M133.8 204.3l.1 .2-.1 .1M133.8 208.3l.1 .1-.1 .2M192.1 204.4h17.2M192.1 200.8h17.2M193.2 200.8v3.6"/>
<path d="M193.2 206.6v2.2M209.8 200.8h5.6v3.6h-5.6zM209.9 200.8l-.1 2.1M209.9 200.8l.1 1.5 .3 .3M211.8 202.5h.1M211.8 202.6h.1M211.8 202.7h.1M211.8 202.8h.1M211.8 202.9h.1M211.8 202.4h.1M211.8 202.4v.4M211.8 202.3h.1"/>
<path d="M211.8 202.3l.3 .1M211.8 202.3v.1M211.8 208.3l.2-.1a.24 .24 0 0 1 .3 .1 .24 .24 0 0 1 0 .3h-.1a.25 .25 0 0 1-.3 0 .25 .25 0 0 1-.1-.3zM211.9 204.7h.1M211.9 204.4h.1M211.9 204.3l-.1 .2 .1 .1M211.9 202.6h.1M212 204.6h.2M212 204.3h.2M212.1 202.9h.1M212.1 202.8h.1M212.1 202.7h.1"/>
<path d="M212.1 202.6h.1M212.1 202.5h.1M212.1 202.4h.1M212.1 202.5l-.3 .1M212.1 202.5v.4M212.2 208.4v.1M212.2 204.7h.1M212.2 204.4h.1M212.3 204.3l.1 .2-.1 .1M213.3 202.9v.1M213.4 211.8h.1M213.4 203.1v8.6"/>
<path d="M213.4 203.2h.1M213.4 210h.1M213.4 211.7h.1M213.4 202.9v8.9M213.4 207.6h.1M213.4 208.5h.1M213.5 208.4h.1M213.5 207.7h.1M213.5 208.5h.1M213.5 207.6h.1M213.5 207.6v.9M213.5 207.7l.2 .2"/>
<path d="M213.6 207.9v.3M213.7 208.2l-.2 .2M213.7 200.9v1.5M213.8 202.3l-.4 .3h-3.1M213.8 200.9l.1-.1v2.1h-87.9M214.4 202.9h4.4M215.9 200.8h2.9M217.7 200.8v2.1M217.7 205.1v6.6M220.7 200.8h5.6v3.6h-5.6zM222.3 200.8l-.1 2.1h87.9M222.3 200.8v1.6"/>
<path d="M222.4 202.3l.3 .3M222.4 208.2l.2 .2M222.6 208.4h.1M222.6 207.7h.1M222.6 208.5h.1M222.6 207.6v.9M222.6 207.7l-.2 .2v.3M222.6 207.6h.1M222.6 210.1h81.2M222.6 203.2h.1M222.6 210h.1M222.6 211.7h.1"/>
<path d="M222.7 211.8h.1M222.7 202.9v8.9M222.7 203.1v8.6M222.7 203h87.4M222.7 210.1h81.1M222.7 211.8h81.1M222.8 202.9v.1M223.8 204.7h.1M223.8 204.4h.1M223.8 204.3l-.1 .2 .1 .1M223.8 208.3l-.1 .1 .1 .2M223.9 204.6h.2"/>
<path d="M223.9 204.3h.2M223.9 208.4v.1M224 202.9h.1M224 202.8h.1M224 202.7h.1M224 202.6h.1M224 202.5h.1M224 202.4h.1M224 202.5v.4M224 202.5v.1M224 202.5l.3 .1M224.1 208.3l.3 .1-.3 .2"/>
<path d="M224.1 202.6h.1M224.1 204.7h.1M224.1 204.4h.1M224.1 202.6h.2M224.1 208.3h-.3M224.1 208.6h-.3M224.2 204.3l.2 .2-.2 .1M224.3 202.4h.1M224.3 202.3h.1M224.3 202.3v.1M224.3 202.3l-.3 .1M224.3 202.5h.1"/>
<path d="M224.3 202.6h.1M224.3 202.7h.1M224.3 202.8h.1M224.3 202.9h.1M224.3 202.4v.4M224.3 202.5v.1M226.1 200.9v1.5M226.1 202.3l-.3 .3h-3.1M226.1 200.9l.2-.1v2.1M226.8 204.4h18M226.8 200.8h18M243.7 200.8v3.6"/>
<path d="M243.7 206.6v2.2M302.4 204.7h.1M302.4 204.4h.1M302.4 204.3l-.2 .2 .2 .1M302.4 204.6h.3M302.4 204.3h.3M302.5 205.4v2.2M302.6 205.4v2.2l.1 .1M302.6 207.6l.2 .1M302.7 208.4v.1M302.7 208.3l-.1-.1a.25 .25 0 0 0-.3 .1 .25 .25 0 0 0 0 .3 .25 .25 0 0 0 .4 0M302.7 208.3l.2 .1-.2 .2"/>
<path d="M302.7 204.7h.1M302.7 204.4h.1M302.7 207.8h1M302.8 204.3l.1 .2-.1 .1M302.8 205.2l-.2 .2M303.7 205.2h-1l-.1 .1M303.7 207.8l.1 .1M303.8 202.9v.1M303.8 205l-.1 .2M303.8 200.8h5.6v3.6h-5.6zM303.8 214h6.3M303.8 214.1h6.3"/>
<path d="M303.8 216.3h6.3M304 200.8h-.2v4.3M304 200.8l.1 .1M304 200.9v1.5M304.1 202.3l.3 .3M304.3 202.6h3.1M305.7 202.7h.1M305.7 202.6h.1M305.7 202.5h.1M305.7 202.9h.1M305.7 202.8h.1M305.7 202.4h.1"/>
<path d="M305.7 202.4l.3-.1v.6M305.7 202.5v.1M305.7 202.7v.2M305.7 202.5h.3M305.8 202.6h.1M306 202.6h.1M306 202.7h.1M306 202.8h.1M306 202.9h.1M306 202.4h.1M306 202.5h.1M307.8 200.9v1.4l-.3 .3"/>
<path d="M307.8 200.9l.1-.1v2.1M309.9 200.8h15.2M310.6 202.9h7.7M310.6 216.3h7.7M310.6 216.4h14.5M317.2 205.1v9M324 203v11.2M305.8 228.5h56.8v13.7h-56.8zM305.8 235.1h56.8M327.9 228.5v13.7M349.9 228.5v13.7M281.2 249.3h87.2v2.8h-87.2z"/>
<path d="M281.2 252.1h87.2v25h-87.2zM281.2 252.1v25M282.7 252.1h85.7M316.1 252.1v25M186.9 273.1h108.9M195.1 269.2v7.9M262.3 269.2v7.9M271 269.2v7.9M281.2 269.2h-94.3v7.9h181.5M281.2 271.2h87.2M281.2 268.2h87.2M281.2 265.3h87.2"/>
<path d="M281.2 262.3h87.2M281.2 260.1h34.9M281.2 274.2h87.2M288.3 260.1v11.1M298.5 260.1v11.1M308.8 260.1v11.1M334.8 274.2v2.9M349.3 274.2v2.9M356.7 271.2v3"/>
<circle cx="92.4" cy="142.9" r=".19"/>
<circle cx="92.4" cy="142.9" r=".06"/>
<circle cx="133.6" cy="151.4" r=".15"/>
<circle cx="134.4" cy="147.4" r=".15"/>
<circle cx="301.7" cy="147.4" r=".15"/>
<circle cx="302.5" cy="151.4" r=".15"/>
<circle cx="343.7" cy="142.9" r=".19"/>
<circle cx="127.3" cy="201.3" r=".23"/>
<circle cx="127.3" cy="203.7" r=".23"/>
<circle cx="131.8" cy="203.7" r=".23"/>
<circle cx="133" cy="205.7" r=".15"/>
<circle cx="133" cy="207.2" r=".15"/>
<circle cx="133.6" cy="204.5" r=".11"/>
<circle cx="133.6" cy="208.4" r=".11"/>
<circle cx="210.3" cy="203.7" r=".23"/>
<circle cx="212.1" cy="204.5" r=".11"/>
<circle cx="212.1" cy="208.4" r=".11"/>
<circle cx="214.7" cy="203.7" r=".23"/>
<circle cx="214.7" cy="201.3" r=".23"/>
<circle cx="221.4" cy="201.3" r=".23"/>
<circle cx="221.4" cy="203.7" r=".23"/>
<circle cx="224" cy="204.5" r=".11"/>
<circle cx="224" cy="208.4" r=".11"/>
<circle cx="225.8" cy="203.7" r=".23"/>
<circle cx="302.5" cy="204.5" r=".11"/>
<circle cx="302.5" cy="208.4" r=".11"/>
<circle cx="303.1" cy="205.7" r=".15"/>
<circle cx="303.1" cy="207.2" r=".15"/>
<circle cx="304.4" cy="203.7" r=".23"/>
<circle cx="308.8" cy="203.7" r=".23"/>
<circle cx="308.8" cy="201.3" r=".23"/>
</g>
<g fill="#000" stroke="#000" stroke-width=".19">
<path d="M172.8 37.2l2.2-.4v.7zM261.1 36.8l2.2 .4-2.2 .3zM126 58.8l2.2-.3v.7zM211.4 58.5l2.2 .3-2.2 .4zM213.6 58.8l2.3-.3v.7zM220.2 58.5l2.2 .3-2.2 .4zM222.4 58.8l2.2-.3v.7zM307.9 58.5l2.2 .3-2.2 .4zM114.4 63h1.1l-.6 3.3zM118.4 66.3l.4 2.2h-.8zM151 67h1.1l-.5 3.3zM283.9 67h1.1l-.5 3.3z"/>
<path d="M317.7 66.3l.3 2.2h-.7zM320.6 63h1.1l-.6 3.3zM118 86.8h.8l-.4 2.2zM150.9 86.6l.4 2.2h-.7zM178 91.1l.8 .7-2.7 2zM200.8 80.9l.4 2.2h-.8zM235.3 80.9l.3 2.2h-.7zM257.3 91.8l.8-.7 1.9 2.7zM285.2 86.6l.4 2.2h-.8zM317.3 86.8h.7l-.3 2.2zM150.6 100.7h.7l-.4 2.2zM150.9 102.9l.4 2.2h-.7z"/>
<path d="M161.4 111.5l2.2-.4v.8zM182 111.1l2.2 .4-2.2 .4zM251.9 111.5l2.2-.4v.8zM272.5 111.1l2.2 .4-2.2 .4zM284.8 100.7h.8l-.4 2.2zM285.2 102.9l.4 2.2h-.8zM87 159.9l2.2 .3-2.2 .4zM93.8 160.2l2.2-.3v.7zM150.6 150.5h.7l-.4 2.2zM200.4 150.5h.8l-.4 2.2zM234.9 150.5h.7l-.3 2.2zM284.8 150.5h.8l-.4 2.2z"/>
<path d="M340.1 159.9l2.2 .3-2.2 .4zM346.9 160.2l2.2-.3v.7zM89.2 168.9l2.2-.4v.7zM93.7 168.5l2.2 .4-2.2 .3zM130 166.8l2.2 .4-2.2 .4zM135.8 167.2l2.2-.4v.8zM207.6 166.8l2.2 .4-2.2 .4zM213.2 173.1l2.2 .4-2.2 .3zM220.7 173.5l2.2-.4v.7zM226.3 167.2l2.2-.4v.8zM298 166.8l2.2 .4-2.2 .4zM303.8 167.2l2.2-.4v.8z"/>
<path d="M340.2 168.9l2.2-.4v.7zM344.7 168.5l2.2 .4-2.2 .3zM192.8 198.6h.8l-.4 2.2zM207.6 190.8l2.2 .4-2.2 .4zM207.6 186.2l2.2 .4-2.2 .3zM213.2 182.3l2.2 .4-2.2 .3zM213.9 191.2l2.2-.4v.8zM217.4 198.6h.7l-.4 2.2zM215.4 186.6l2.2-.4v.7zM218.5 186.2l2.2 .3-2.2 .4zM220 190.8l2.2 .4-2.2 .4zM220.7 182.7l2.2-.4v.7z"/>
<path d="M226.3 191.2l2.2-.4v.8zM226.3 186.5l2.2-.3v.7zM243.3 198.6h.8l-.4 2.2zM112.1 200.8l.4 2.2h-.8zM111.7 214.2h.8l-.4 2.2zM118.5 214.1h.7l-.4 2.2zM118.8 202.9l.4 2.2h-.7zM193.2 204.4l.4 2.2h-.8zM217.7 202.9l.4 2.2h-.7zM243.7 204.4l.4 2.2h-.8zM316.8 214.1h.8l-.4 2.2zM317.2 202.9l.4 2.2h-.8z"/>
<path d="M324 200.8l.3 2.2h-.7zM323.6 214.2h.7l-.3 2.2z"/>
</g>
<g font-size="3.1">
<text x="202.9" y="36.6">C/C DISTANCE 2770</text>
<text x="83.3" y="46.7">SPACE REQUIRED FOR</text>
<text x="134.1" y="46.6">Header Box</text>
<text x="285.5" y="46.6">Header Box</text>
<text x="317.7" y="46.7">SPACE REQUIRED FOR</text>
<text x="89.2" y="50.3">MAINTAINANCE</text>
<text x="323.6" y="50.3">MAINTAINANCE</text>
<text x="161.8" y="58.3">2660 mm</text>
<text x="215.5" y="58.3">269</text>
<text x="261.5" y="58.3">2660 mm</text>
<text x="117.8" y="82.7" transform="rotate(-90 117.8 82.7)">582 mm</text>
<text x="187.7" y="80.4">Vision Window</text>
<text x="228.2" y="80.4">Vision Window</text>
<text x="317.1" y="82.7" transform="rotate(-90 317.1 82.7)">582 mm</text>
<text x="105.6" y="101.6">CONTROL PANEL</text>
<text x="150.3" y="100.5" transform="rotate(-90 150.3 100.5)">500 mm</text>
<text x="284.6" y="100.5" transform="rotate(-90 284.6 100.5)">500 mm</text>
<text x="304.5" y="100.8">CONTROL PANEL</text>
<text x="167.9" y="110.9">700 mm</text>
<text x="257.1" y="110.9">700 mm</text>
<text x="150.3" y="131.3" transform="rotate(-90 150.3 131.3)">1524 mm</text>
<text x="284.6" y="131.3" transform="rotate(-90 284.6 131.3)">1524 mm</text>
<text x="199.6" y="138.2" transform="rotate(-90 199.6 138.2)">Light Opening Height : 2200 mm</text>
<text x="234.1" y="138.2" transform="rotate(-90 234.1 138.2)">Light Opening Height : 2200 mm</text>
<text x="72.8" y="159.6">141 mm</text>
<text x="352" y="159.6">141 mm</text>
<text x="116.3" y="166.6">110 mm</text>
<text x="150.4" y="166">Clear Opening Width : 2265 mm</text>
<text x="240.9" y="166">Clear Opening Width : 2265 mm</text>
<text x="308.5" y="166.6">110 mm</text>
<text x="90" y="168.3">206</text>
<text x="199.4" y="172.9">165</text>
<text x="341" y="168.3">206</text>
<text x="225.4" y="182.1">165</text>
<text x="230.9" y="185.9">170</text>
<text x="199.8" y="190.6">125</text>
<text x="199.9" y="186">170</text>
<text x="231.9" y="190.6">125</text>
<text x="243.1" y="191.8" transform="rotate(-90 243.1 191.8)">110</text>
<text x="192.6" y="193.3" transform="rotate(-90 192.6 193.3)">110</text>
<text x="111.5" y="211.1" transform="rotate(-90 111.5 211.1)">418</text>
<text x="118.3" y="214.7" transform="rotate(-90 118.3 214.7)">353 mm</text>
<text x="217.1" y="211.2" transform="rotate(-90 217.1 211.2)">65</text>
<text x="316.6" y="214.7" transform="rotate(-90 316.6 214.7)">353 mm</text>
<text x="323.4" y="211.1" transform="rotate(-90 323.4 211.1)">418</text>
<text x="55" y="245.3">Note:-</text>
<text x="55.7" y="251.6">1.All dimension are in MM</text>
<text x="55.9" y="256.2">2.All civil work is in client scope</text>
<text x="55.9" y="261.1">3.Given GA drawing is only for the client unerstanding purpose</text>
<text x="54" y="266">4.In strucuture instead of (ISMC 125X65) Box 120*120*5 will be used,</text>
<text x="84.7" y="269.7">the door will be floor mounted</text>
</g>
<g font-size="2.5">
<text x="307.2" y="232.8">CLEAR WIDTH</text>
<text x="330.5" y="232.8">CLEAR HEIGHT</text>
<text x="352.9" y="232.8">QTY</text>
<text x="312.4" y="239.4">2265 mm</text>
<text x="334.5" y="239.4">2200mm</text>
<text x="351.7" y="239.4">2 NOS</text>
</g>
<g font-size="2.3">
<text x="281.4" y="255.4">TITLE:-MACHINE PROTECTION</text>
<text x="342.5" y="254.5">NIHVA TECHNOLOGIES</text>
<text x="345.9" y="257">PVT. LTD. PUNE</text>
<text x="297.7" y="258.1">DOOR</text>
</g>
<g font-size="2.1">
<text x="316.9" y="267.5">LOCATION -</text>
<text x="317" y="264.5">CLIENT - HIROTEC</text>
<text x="316.9" y="270.4">PRODUCT - Machine Protection Door</text>
<text x="317.7" y="273.4">DWG NO:-NIHVA/23-24/CLT/085</text>
<text x="357.6" y="273.3">REV- 1</text>
<text x="316.7" y="276.4">SCALE: NTS</text>
<text x="335.3" y="276.4">SCALE:--</text>
<text x="345.5" y="276.4">1:1</text>
<text x="350.2" y="276.4">SHEET: 01 OF 01</text>
</g>
<g font-size="1.7">
<text x="290.4" y="261.9">NAME</text>
<text x="300.9" y="261.9">DATE</text>
<text x="310.1" y="261.7">SIGN</text>
<text x="343.3" y="262.1">Website:- www.nihva.com</text>
<text x="345.3" y="260.5">Email:- info@nihva.com</text>
<text x="346.3" y="258.8">Tel : 020 66304033</text>
<text x="187.6" y="271.5">Rev No.</text>
<text x="195.7" y="271.5">Revision</text>
<text x="263" y="271.5">Date</text>
<text x="271.9" y="271.4">Revised By</text>
</g>
<g font-size="1.6">
<text x="281.5" y="267">CHECK</text>
<text x="281.6" y="264.4">DRAWN</text>
<text x="281.6" y="270">APPRD.</text>
<text x="289.7" y="264">NIRMALA</text>
<text x="291.2" y="267">A.K.</text>
<text x="300" y="264.1">20/10/2023</text>
<text x="300" y="267">20/10/2023</text>
<text x="291.2" y="270">V.T.</text>
<text x="300" y="270">20/10/2023</text>
</g>
<text font-size="1.5" x="283.2" y="251">This drawing &amp; design is the property of NIHVA TECHNOLOGIES. Not to be sold or copied to any other concern.</text>
<text font-size="1.4" x="286.7" y="276.1">ALL DIMENSION ARE IN mm</text>
<text font-size="1.3" x="281.6" y="273">If any queries contact : design@nihva.com</text>
</svg>
